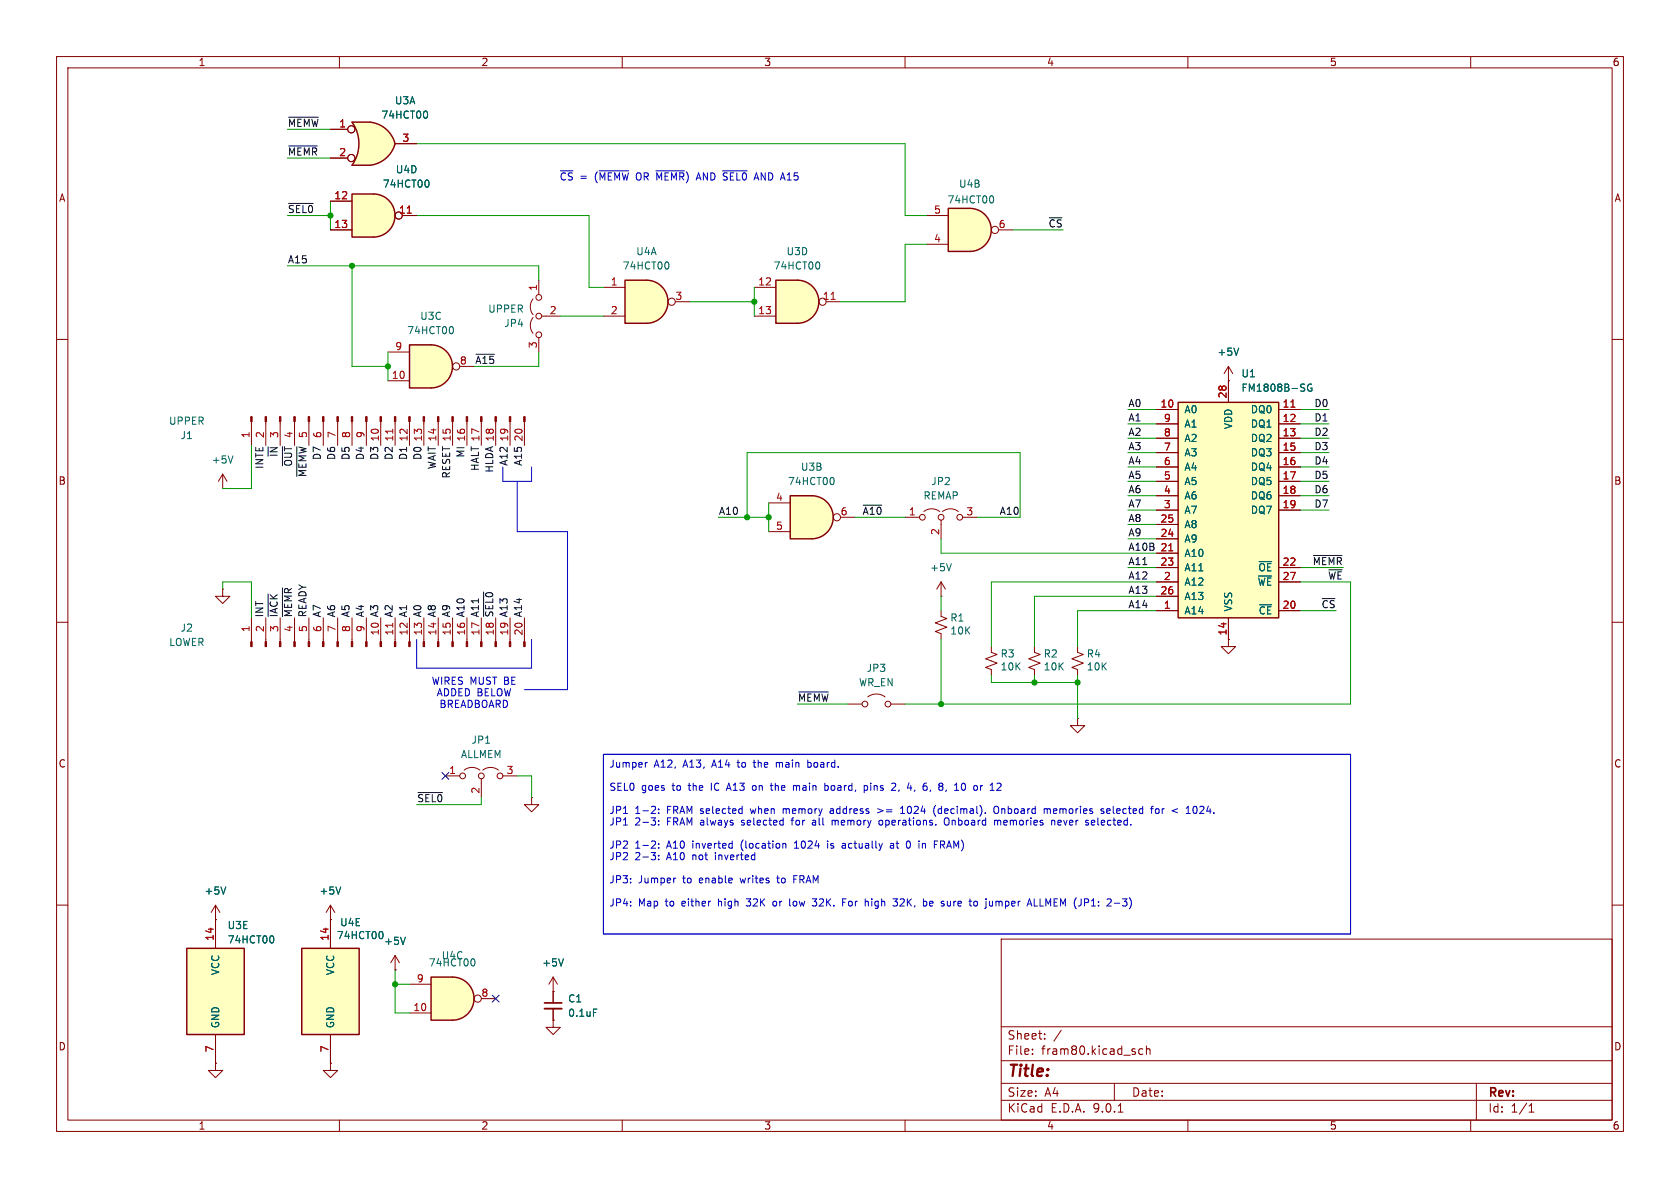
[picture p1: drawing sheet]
<svg xmlns="http://www.w3.org/2000/svg" width="297mm" height="210mm" viewBox="0 0 297 210" stroke-linecap="round" stroke-linejoin="round" font-family="sans-serif">
<g fill="none" stroke="#840000" stroke-width=".18">
<path d="M10 10h277v190h-277zM12 12h273v186h-273zM60 10v2M110 10v2M160 10v2M210 10v2M260 10v2M10 60h2M285 60h2M10 110h2M285 110h2M78.7 137.2h2.6"/>
<path d="M82 136.1a2.26 2.26 0 0 1 2.8 0M85.1 137.7v3.3M85.3 136.1a2.26 2.26 0 0 1 2.8 0M88.9 137.2h2.5M190.5 127v1.3h1.3l-1.3 1.2-1.3-1.2h1.3M190.5 127h.1M10 160h2M97.8 175.3h.1M97.8 172.7l-.8 1.3M97.8 172.7l.8 1.3M97.8 172.7v4.6M97.8 178.3v2"/>
<path d="M177 166h108v32h-108zM285 160h2M60 198v2M110 198v2M160 198v2M177 194.5h108M177 191.5h108M177 187.5h108M177 181.5h108M182.5 186.3v.1M182.5 185.5v.1M184.7 183.6v.1"/>
<path d="M184.7 182.8v.1M187.6 182.1l-1.3 2M197 191.5v3M197.7 196.6h.8M202 185.5l-.4-.1-.3 .3v.4l.2 .2h.5M202.7 185.5l.2-.1 .3 .1 .1 .9M202.7 184.9v1.5M210 198v2M260 198v2M261 191.5v6.5M270.3 196.6h.9M270.3 195.5l.4-.4v1.5"/>
<circle cx="81.8" cy="137.2" r=".51"/>
<circle cx="85.1" cy="137.2" r=".51"/>
<circle cx="88.4" cy="137.2" r=".51"/>
</g>
<path d="M99.6 169.5l-.4 1.3M104.9 178.4h.6" fill="none" stroke="#006464" stroke-width=".18"/>
<path d="M96.3 177.3h3" fill="none" stroke="#840000" stroke-width=".3"/>
<path d="M96.3 178.3h3" fill="none" stroke="#840000" stroke-width=".33"/>
<path d="M208.3 71.1h17.8v38.1h-17.8z" fill="#ffffc2"/>
<path d="M208.3 71.1h17.8v38.1h-17.8z" fill="none" stroke="#840000" stroke-width=".25"/>
<g fill="none" stroke="#840000" stroke-width=".18">
<path d="M204.5 72.4h3.8M204.5 74.9h3.8M204.5 77.5h3.8M217.2 67.3v3.8M226.1 72.4h3.8M226.1 74.9h3.8M226.1 77.5h3.8M204.5 80h3.8M204.5 82.6h3.8M204.5 85.1h3.8M204.5 87.6h3.8M204.5 90.2h3.8"/>
<path d="M204.5 92.7h3.8M204.5 95.3h3.8M204.5 97.8h3.8M226.1 80h3.8M226.1 82.6h3.8M226.1 85.1h3.8M226.1 87.6h3.8M226.1 90.2h3.8M204.5 100.3h3.8M204.5 102.9h3.8M204.5 105.4h3.8M204.5 108h3.8"/>
<path d="M217.2 109.2v3.8M226.1 100.3h3.8M226.1 102.9h3.8M226.1 108h3.8"/>
</g>
<path d="M228.2 72h.7M206.6 97.4h.7" fill="none" stroke="#a90000" stroke-width=".18"/>
<path d="M231.9 68a.59 .59 0 0 0-.8 .5 .59 .59 0 0 0 .8 .6v-.5h-.2" fill="none" stroke="#006464" stroke-width=".18"/>
<path d="M80 172.7a3.8 3.8 0 0 1 3.8 3.8 3.8 3.8 0 0 1-3.8 3.8z" fill="#ffffc2" stroke="#ffffc2" stroke-width=".18"/>
<path d="M76.2 172.7h3.8v7.6h-3.8z" fill="#ffffc2"/>
<path d="M76.2 172.7h3.8a3.8 3.8 0 0 1 3.8 3.8 3.8 3.8 0 0 1-3.8 3.8h-3.8z" fill="none" stroke="#840000" stroke-width=".25"/>
<g fill="none" stroke="#840000" stroke-width=".18">
<path d="M72.4 174h3.8M72.4 179.1h3.8M85.1 176.5h2.5"/>
<circle cx="84.5" cy="176.5" r=".63"/>
</g>
<path d="M83.8 169.6l.2 .4-.2 .7" fill="none" stroke="#006464" stroke-width=".18"/>
<path d="M33 167.6h10.2v15.3h-10.2z" fill="#ffffc2"/>
<path d="M33 167.6h10.2v15.3h-10.2z" fill="none" stroke="#840000" stroke-width=".25"/>
<g fill="none" stroke="#840000" stroke-width=".18">
<path d="M94.2 52.8a2.26 2.26 0 0 0 0 2.8M94.2 56.1a2.26 2.26 0 0 0 0 2.8M95.2 49.5v2.6M95.2 59.7v2.5M95.8 55.9h3.3M38.1 162.6h.1M38.1 160v7.6M38.1 160l-.8 1.3M38.1 160l.8 1.3M38.1 182.9v5.1"/>
<circle cx="95.3" cy="52.6" r=".51"/>
<circle cx="95.3" cy="59.2" r=".51"/>
<circle cx="95.3" cy="55.9" r=".51"/>
</g>
<path d="M39.9 156.8l-.4 1.3M48.2 165.5l.2 .4-.2 .7" fill="none" stroke="#006464" stroke-width=".18"/>
<path d="M76.2 61a3.8 3.8 0 0 1 3.8 3.8 3.8 3.8 0 0 1-3.8 3.8z" fill="#ffffc2" stroke="#ffffc2" stroke-width=".18"/>
<path d="M72.4 61h3.8v7.6h-3.8z" fill="#ffffc2"/>
<path d="M72.4 61h3.8a3.8 3.8 0 0 1 3.8 3.8 3.8 3.8 0 0 1-3.8 3.8h-3.8z" fill="none" stroke="#840000" stroke-width=".25"/>
<g fill="none" stroke="#840000" stroke-width=".18">
<path d="M68.6 62.2h3.8M68.6 67.3h3.8M81.3 64.8h2.5M217.2 113v1.3h1.2l-1.2 1.3-1.3-1.3h1.3M217.2 113h.1M58.4 162.6h.1M58.4 160l-.7 1.3M58.4 160l.8 1.3M58.4 160v2.6M69.8 171.5h.1M69.8 168.9l-.7 1.3M69.8 168.9l.8 1.3"/>
<path d="M69.8 168.9v2.6M38.1 188v1.2h1.3l-1.3 1.3-1.3-1.3h1.3M38.1 188h.1M58.4 188v1.2h1.3l-1.3 1.3-1.3-1.3h1.3M58.4 188h.1"/>
<circle cx="80.6" cy="64.8" r=".63"/>
</g>
<path d="M80 57.8l.2 .4-.2 .7M60.2 156.8l-.4 1.3M71.7 165.7l-.5 1.2" fill="none" stroke="#006464" stroke-width=".18"/>
<path d="M53.3 167.6h10.2v15.3h-10.2z" fill="#ffffc2"/>
<path d="M53.3 167.6h10.2v15.3h-10.2z" fill="none" stroke="#840000" stroke-width=".25"/>
<g fill="none" stroke="#840000" stroke-width=".18">
<path d="M39.4 86.4h.1M39.4 83.8l-.8 1.3M39.4 83.8l.7 1.3M39.4 83.8v2.6M44.4 109.2v4.2M47 109.2v4.2M49.5 109.2v4.2M52.1 109.2v4.2M54.6 109.2v4.2M57.1 109.2v4.2M59.7 109.2v4.2M62.2 109.2v4.2"/>
<path d="M64.8 109.2v4.2M67.3 109.2v4.2M69.8 109.2v4.2M72.4 109.2v4.2M74.9 109.2v4.2M77.5 109.2v4.2M80 109.2v4.2M82.5 109.2v4.2M85.1 109.2v4.2M87.6 109.2v4.2M90.2 109.2v4.2M92.7 109.2v4.2"/>
<path d="M58.4 162.6v5M58.4 182.9v5.1"/>
</g>
<path d="M41.2 80.6l-.4 1.3M67.5 164.7l.2 .7" fill="none" stroke="#006464" stroke-width=".18"/>
<g fill="#840000" stroke="#840000" stroke-width=".18">
<path d="M44.3 113.4h.3v.9h-.3z"/>
<path d="M46.9 113.4h.2v.9h-.2z"/>
<path d="M49.4 113.4h.3v.9h-.3z"/>
<path d="M51.9 113.4h.3v.9h-.3z"/>
<path d="M54.5 113.4h.2v.9h-.2z"/>
<path d="M57 113.4h.3v.9h-.3z"/>
<path d="M59.6 113.4h.2v.9h-.2z"/>
<path d="M62.1 113.4h.3v.9h-.3z"/>
<path d="M64.6 113.4h.3v.9h-.3z"/>
<path d="M67.2 113.4h.2v.9h-.2z"/>
<path d="M69.7 113.4h.3v.9h-.3z"/>
<path d="M72.3 113.4h.2v.9h-.2z"/>
<path d="M74.8 113.4h.3v.9h-.3z"/>
<path d="M77.3 113.4h.3v.9h-.3z"/>
<path d="M79.9 113.4h.2v.9h-.2z"/>
<path d="M82.4 113.4h.3v.9h-.3z"/>
<path d="M85 113.4h.2v.9h-.2z"/>
<path d="M87.5 113.4h.3v.9h-.3z"/>
<path d="M90 113.4h.3v.9h-.3z"/>
<path d="M92.6 113.4h.2v.9h-.2z"/>
</g>
<path d="M69.4 110.2v.7" fill="none" stroke="#a90000" stroke-width=".18"/>
<path d="M66 34.3a3.8 3.8 0 0 1 3.8 3.8 3.8 3.8 0 0 1-3.8 3.8z" fill="#ffffc2" stroke="#ffffc2" stroke-width=".18"/>
<path d="M62.2 34.3h3.8v7.6h-3.8z" fill="#ffffc2"/>
<path d="M62.2 34.3h3.8a3.8 3.8 0 0 1 3.8 3.8 3.8 3.8 0 0 1-3.8 3.8h-3.8z" fill="none" stroke="#840000" stroke-width=".25"/>
<g fill="none" stroke="#840000" stroke-width=".18">
<path d="M58.4 35.6h3.8M71.1 38.1h2.6M58.4 40.6h3.8M175.3 114.3v1l1 .4-2.1 .8 2.1 .7-2.1 .8 1.1 .4v1"/>
<circle cx="70.5" cy="38.1" r=".63"/>
</g>
<path d="M72 37.7h.7" fill="none" stroke="#a90000" stroke-width=".18"/>
<path d="M75.7 31.9l.1 .4-.1 .7" fill="none" stroke="#006464" stroke-width=".18"/>
<path d="M171.4 36.8a3.8 3.8 0 0 1 3.8 3.8 3.8 3.8 0 0 1-3.8 3.9z" fill="#ffffc2" stroke="#ffffc2" stroke-width=".18"/>
<path d="M167.6 36.8h3.8v7.7h-3.8z" fill="#ffffc2"/>
<path d="M167.6 36.8h3.8a3.8 3.8 0 0 1 3.8 3.8 3.8 3.8 0 0 1-3.8 3.9h-3.8z" fill="none" stroke="#840000" stroke-width=".25"/>
<g fill="none" stroke="#840000" stroke-width=".18">
<path d="M163.8 38.1h3.8M163.8 43.2h3.8M176.5 40.6h2.6M166.4 108v1l1 .3-2 .8 2 .8-2 .7 1 .4v1"/>
<circle cx="175.9" cy="40.6" r=".63"/>
</g>
<path d="M175.5 34.7l.2 .4-.2 .7" fill="none" stroke="#006464" stroke-width=".18"/>
<path d="M62.2 21.6h3.2M62.2 29.2h3.2" fill="none" stroke="#ffffc2" stroke-width=".18"/>
<g fill="#ffffc2" stroke="#ffffc2" stroke-width=".18">
<path d="M64.8 24.1l5 1.3a5.2 5.2 0 0 1-4.4 3.8z"/>
<path d="M65.4 21.6a5.1 5.1 0 0 1 4.4 3.8l-4.9 1.3z"/>
</g>
<path d="M62.2 21.6h3.2v7.6h-3.2a6.7 6.7 0 0 0 0-7.6z" fill="#ffffc2"/>
<path d="M62.2 21.6h3.2a5.1 5.1 0 0 1 4.4 3.8 5.2 5.2 0 0 1-4.4 3.8h-3.2a6.6 6.6 0 0 0 0-7.6z" fill="none" stroke="#840000" stroke-width=".25"/>
<g fill="none" stroke="#840000" stroke-width=".18">
<path d="M58.4 22.9h3.1M58.4 27.9h3.1M69.8 25.4h3.9"/>
<circle cx="62.1" cy="27.9" r=".63"/>
<circle cx="62.1" cy="22.9" r=".63"/>
</g>
<path d="M75.4 19.7l.2 .4-.2 .7" fill="none" stroke="#006464" stroke-width=".18"/>
<path d="M114.3 49.5a3.8 3.8 0 0 1 3.8 3.8 3.8 3.8 0 0 1-3.8 3.9z" fill="#ffffc2" stroke="#ffffc2" stroke-width=".18"/>
<path d="M110.5 49.5h3.8v7.7h-3.8z" fill="#ffffc2"/>
<path d="M110.5 49.5h3.8a3.8 3.8 0 0 1 3.8 3.8 3.8 3.8 0 0 1-3.8 3.9h-3.8z" fill="none" stroke="#840000" stroke-width=".25"/>
<g fill="none" stroke="#840000" stroke-width=".18">
<path d="M106.7 50.8h3.8M106.7 55.9h3.8M119.4 53.3h2.5"/>
<circle cx="118.7" cy="53.3" r=".63"/>
</g>
<path d="M118.1 46.4l.2 .4-.2 .7" fill="none" stroke="#006464" stroke-width=".18"/>
<path d="M143.5 87.6a3.8 3.8 0 0 1 3.8 3.8 3.8 3.8 0 0 1-3.8 3.9z" fill="#ffffc2" stroke="#ffffc2" stroke-width=".18"/>
<path d="M139.7 87.6h3.8v7.7h-3.8z" fill="#ffffc2"/>
<path d="M139.7 87.6h3.8a3.8 3.8 0 0 1 3.8 3.8 3.8 3.8 0 0 1-3.8 3.9h-3.8z" fill="none" stroke="#840000" stroke-width=".25"/>
<g fill="none" stroke="#840000" stroke-width=".18">
<path d="M44.4 74.5v4.2M47 74.5v4.2M49.5 74.5v4.2M52.1 74.5v4.2M54.6 74.5v4.2M57.1 74.5v4.2M59.7 74.5v4.2M62.2 74.5v4.2M64.8 74.5v4.2M67.3 74.5v4.2M69.8 74.5v4.2M72.4 74.5v4.2"/>
<path d="M74.9 74.5v4.2M77.5 74.5v4.2M80 74.5v4.2M82.5 74.5v4.2M85.1 74.5v4.2M87.6 74.5v4.2M90.2 74.5v4.2M92.7 74.5v4.2M135.9 88.9h3.8M135.9 94h3.8M148.6 91.4h2.5M160 91.4h2.6"/>
<path d="M163.3 90.4a2.26 2.26 0 0 1 2.8 0M166.4 91.9v3.4M166.6 90.4a2.26 2.26 0 0 1 2.8 0M170.2 91.4h2.5M39.4 104.1v1.3h1.2l-1.2 1.3-1.3-1.3h1.3M39.4 104.1h.1M166.4 105.4h.1M166.4 102.9v2.5M166.4 102.9l-.8 1.2M166.4 102.9l.7 1.2M182.9 114.3v1l1 .4-2 .8 2 .7-2 .8 1 .4v1M190.5 114.3v1l1 .4-2 .8 2 .7-2 .8 1 .4v1"/>
<path d="M149.9 124.5h2.5M153.4 123.2a2.54 2.54 0 0 1 3.1 0M157.5 124.5h2.5"/>
<circle cx="148" cy="91.4" r=".63"/>
<circle cx="163.1" cy="91.4" r=".51"/>
<circle cx="166.4" cy="91.4" r=".51"/>
<circle cx="169.7" cy="91.4" r=".51"/>
<circle cx="152.9" cy="124.5" r=".51"/>
<circle cx="157" cy="124.5" r=".51"/>
</g>
<path d="M147.3 84.5l.2 .4-.2 .7M168.2 99.6l-.4 1.3" fill="none" stroke="#006464" stroke-width=".18"/>
<g fill="#840000" stroke="#840000" stroke-width=".18">
<path d="M44.3 73.7h.3v.8h-.3z"/>
<path d="M46.9 73.7h.2v.8h-.2z"/>
<path d="M49.4 73.7h.3v.8h-.3z"/>
<path d="M51.9 73.7h.3v.8h-.3z"/>
<path d="M54.5 73.7h.2v.8h-.2z"/>
<path d="M57 73.7h.3v.8h-.3z"/>
<path d="M59.6 73.7h.2v.8h-.2z"/>
<path d="M62.1 73.7h.3v.8h-.3z"/>
<path d="M64.6 73.7h.3v.8h-.3z"/>
<path d="M67.2 73.7h.2v.8h-.2z"/>
<path d="M69.7 73.7h.3v.8h-.3z"/>
<path d="M72.3 73.7h.2v.8h-.2z"/>
<path d="M74.8 73.7h.3v.8h-.3z"/>
<path d="M77.3 73.7h.3v.8h-.3z"/>
<path d="M79.9 73.7h.2v.8h-.2z"/>
<path d="M82.4 73.7h.3v.8h-.3z"/>
<path d="M85 73.7h.2v.8h-.2z"/>
<path d="M87.5 73.7h.3v.8h-.3z"/>
<path d="M90 73.7h.3v.8h-.3z"/>
<path d="M92.6 73.7h.2v.8h-.2z"/>
</g>
<path d="M69.4 75.9v.7" fill="none" stroke="#a90000" stroke-width=".18"/>
<path d="M141 49.5a3.8 3.8 0 0 1 3.8 3.8 3.8 3.8 0 0 1-3.8 3.9z" fill="#ffffc2" stroke="#ffffc2" stroke-width=".18"/>
<path d="M137.2 49.5h3.8v7.7h-3.8z" fill="#ffffc2"/>
<path d="M137.2 49.5h3.8a3.8 3.8 0 0 1 3.8 3.8 3.8 3.8 0 0 1-3.8 3.9h-3.8z" fill="none" stroke="#840000" stroke-width=".25"/>
<g fill="none" stroke="#840000" stroke-width=".18">
<path d="M58.4 22.9h3.1M58.4 27.9h3.1M58.4 35.6h3.8M69.8 25.4h3.9M71.1 38.1h2.6M58.4 40.6h3.8M133.3 50.8h3.9M133.3 55.9h3.9M146 53.3h2.6M204.5 72.4h3.8M204.5 74.9h3.8M204.5 77.5h3.8"/>
<path d="M217.2 67.3h.1M217.2 64.8l-.8 1.2M217.2 64.8l.7 1.2M217.2 64.8v6.3M226.1 72.4h3.8M226.1 74.9h3.8M226.1 77.5h3.8M204.5 80h3.8M204.5 82.6h3.8M204.5 85.1h3.8M204.5 87.6h3.8M204.5 90.2h3.8"/>
<path d="M204.5 92.7h3.8M204.5 95.3h3.8M204.5 97.8h3.8M226.1 80h3.8M226.1 82.6h3.8M226.1 85.1h3.8M226.1 87.6h3.8M226.1 90.2h3.8M204.5 100.3h3.8M204.5 102.9h3.8M204.5 105.4h3.8M204.5 108h3.8"/>
<path d="M217.2 113h.1M217.2 109.2v3.8M226.1 100.3h3.8M226.1 102.9h3.8M226.1 108h3.8M94 141v1.2h1.2l-1.2 1.3-1.3-1.3h1.3M94 141h.1M38.1 162.6h.1M38.1 162.6v5M58.4 162.6h.1M58.4 162.6v5M69.8 171.5h.1"/>
<path d="M97.8 175.3h.1M97.8 175.3v2M97.8 178.3v2M38.1 188h.1M38.1 182.9v5.1M58.4 188h.1M58.4 182.9v5.1M97.8 180.3v1.3h1.3l-1.3 1.3-1.3-1.3h1.3M97.8 180.3h.1"/>
<circle cx="62.1" cy="27.9" r=".63"/>
<circle cx="62.1" cy="22.9" r=".63"/>
<circle cx="70.5" cy="38.1" r=".63"/>
<circle cx="145.4" cy="53.3" r=".63"/>
</g>
<path d="M72 37.7h.7M146.9 52.9h.8M228.2 72h.7M206.6 97.4h.7" fill="none" stroke="#a90000" stroke-width=".18"/>
<path d="M75.4 19.7l.2 .4-.2 .7M75.7 31.9l.1 .4-.1 .7M144.7 46.4l.2 .4-.2 .7M219 61.5l-.4 1.3M231.9 68a.59 .59 0 0 0-.8 .5 .59 .59 0 0 0 .8 .6v-.5h-.2M39.9 156.8l-.4 1.3M60.2 156.8l-.4 1.3M48.2 165.5l.2 .4-.2 .7M67.5 164.7l.2 .7M71.7 165.7l-.5 1.2M99.6 169.5l-.4 1.3M104.9 178.4h.6" fill="none" stroke="#006464" stroke-width=".18"/>
<g fill="none" stroke="#0f0f0f" stroke-width=".18">
<path d="M51 36h4.4M51 25.8h5.1M51 20.7h5.3M49.9 79v3.3M52.5 79v5.2M84.1 62.6h3.3M152.6 89.3h3.3M232.2 98.2h5.1M47.4 105v4M49.9 103.9v5.1M85.5 104.7v4.3M141.2 122.3h5.2"/>
<path d="M73.9 140.1h4.3"/>
</g>
<g fill="none" stroke="#0000c2" stroke-width=".18">
<path d="M105.9 30.2h5.3M115.9 30.2h5.1M127.7 30.2h4.4M88.9 82.6v2.5h5.1v-2.5M91.4 85.1v8.9h8.9v27.9h-7.6M73.7 113v5.1h20.3v-5.1M106.7 133.4h132.1v31.7h-132.1zM114.4 134.8l-.3 .1M128.5 139.4h.6M128.8 138.4l-.4 1.3M133.1 134.8h.5M133.3 134.4l.1 1.2"/>
<path d="M133.4 138.9h-.3l-.1 .2 .1 .5 .3 .1M136.2 138.9h.4M136.3 138.4v1.1l.3 .2M137.2 134.8v.8M137.6 134.8l-.4 .1M140.3 138.9h.3l.2 .1M140.8 139v.7M141 138.9l-.2 .1M142.8 134.8h.4l.2 .1M142.8 134.4v1.2M143.4 135.5l-.2 .1h-.4M145.8 138.9h.4l.2 .2-.1 .6h-.5"/>
<path d="M145.8 138.4v1.3M152.8 138.9h.3l.3 .2-.1 .6h-.5M152.8 138.9v1.2M153.9 138.4v.2M158.1 138.4l.3 .3-.1 .3-.7 .7h.8M159 139.7l-.2 .2M161.7 139.7l-.1 .2M164.5 139.7l-.1 .2M170.4 138.4a.79 .79 0 0 1 0 1.3M175.3 138.6l.1-.2v1.3M176.3 138.6l.1-.2 .5 .2M115.1 144.6h.8l-.4 .5"/>
<path d="M115.1 150.7h.8l-.4 .5M115.7 142.5l.2 .3-.1 .3-.7 .7h.8M115.7 145.1l.2 .2v.3l-.2 .2M115.7 148.7l.2 .2-.1 .3-.7 .7h.8M115.7 151.2l.2 .2v.3l-.2 .3M116.4 143.7v.1M116.4 143v.1M116.4 145.1v.1M116.4 145.7v.1M116.4 149.2v.1M116.4 149.8v.1M116.4 151.2v.1"/>
<path d="M116.4 151.9v.1M119.3 155.2h.2M131.1 143h.1M131.2 143.7l-.1 .1M131.2 142.5v1.3M131.9 158.9h.8M137.1 159.3l-.3 .1-.2 .2 .1 .4 .4 .2M137.3 155.2h.5M137.5 154.8v1.2M138.5 143v.8M138.6 149.1l.3 .2v.6M138.6 143l-.1 .1"/>
<path d="M139.6 158.9v1.1M140 144.8v1M140.3 155.4h.5M140.5 149.9h.7M140.7 148.8l-.2 .2M140.9 154.8h-.6v1.3M143.6 158.9h.8l-.4 .5h.3l.1 .2M144.1 145.4h-.3l-.2 .1 .1 .3h.4M144.4 159.9l-.3 .3h-.3M146.3 148.7v.1M146.3 149.1v.8M147.1 145v.8"/>
<path d="M147.1 145.1l.4-.1 .1 .2M147.2 143h-.4M147.2 143.3h-.3l-.2 .2 .1 .2 .4 .1M148.9 149.9h.6M148.9 149.2h.5M149 158.9h.6M149 159.5h.4M149.5 149.4l-.6 .1M154.1 158.9v.1M155.1 143l1 .3-1 .4M155.5 145.1l.3-.1 .3 .2v.4l-.3 .2h-.3l-.1-.2zM157.4 149.2h.5l.1 .7"/>
<path d="M157.9 158.9h.8l-.5 .5M158 149.4l-.4 .1-.2 .1 .2 .3h.4M158.4 159.4l.3 .2v.3l-.3 .3M159.2 143.8h.7M159.2 142.9l.4-.4v1.3M159.3 158.9l-.2 .1M159.8 159.4l-.7 .8h.8M160.6 148.7a.79 .79 0 0 1 0 1.2M163.1 149.2l.3-.1 .2 .2M164.9 159.4l-.4-.1-.2 .2 .1 .6h.5M164.9 159.6l-.6 .1M165.4 142.4a1.46 1.46 0 0 0 0 1.9"/>
<path d="M166.1 143l-.3 .2v.4l.3 .2M166.3 149.3h.5M166.8 148.7h-.5v1.2M166.9 145v.4a.42 .42 0 0 0 .5 .5 .42 .42 0 0 0 .4-.5v-.4M168 159.3v.9M171.5 158.9v1.1M172.6 159.3l.2 .3v.3l-.2 .3M175.8 142.7l.2-.2a.43 .43 0 0 1 .6 .5v.4a.42 .42 0 0 1-.5 .4 .42 .42 0 0 1-.4-.4zM175.8 145.1l.4-.1 .2 .2M175.8 145v.8M176.1 159.3v.9M176.4 145.2l.2-.2 .3 .1v.7"/>
<path d="M176.4 145.2v.6M176.4 159.3l-.3 .1M183.9 158.9v1.3h.6M184.8 143l.3 .1M185.1 143.1l.2-.1h.3l.1 .8M185.1 143.1v.7M185.9 145.1l.2-.1 .3 .1 .1 .7M185.9 145v.8M187.4 145h-.2l-.2 .2 .1 .6h.3M187.6 145.3l-.6 .1M193.5 145.1l-.4-.1-.2 .2 .1 .6h.5M193.5 145.3l-.6 .1"/>
<path d="M194.7 143.3l.4 .1 .1 .2-.2 .2-.4-.1M194.7 143h.4M196.2 143h-.4l-.1 .1v.6h.5M196.3 143.3l-.6 .1M197 159.7h1M198.4 158.9h.8M203.4 143h.5M203.8 142.5h.1M204.3 143.1l.2-.1 .4 .1v.5l-.1 .1-.3 .1-.2-.1zM209.9 142.7l.2-.2v1.3M211 142.8l.2-.3a.68 .68 0 0 1 .4 .7 .68 .68 0 0 1-.4 .6M131.9 160l.2 .2"/>
<path d="M139.7 160.1l.1 .1M168 160l-.3 .2M182.8 160.2h.6M198.4 160l.1 .1"/>
</g>
<g fill="none" stroke="#009600" stroke-width=".18">
<path d="M50.8 38.1h7.6M50.8 27.9h7.6M50.8 22.9h7.6M58.4 35.6v5M73.7 38.1h30.4v12.7h2.6M73.7 25.4h86.3v12.7h3.8M50.8 47h44.4v2.5M62.2 47v17.8h6.4M99.1 55.9h7.6M121.9 53.3h11.4M133.3 50.8v5.1M163.8 43.2h-3.8v10.1h-11.4"/>
<path d="M179.1 40.6h8.9M44.4 78.7v7.7h-5M68.6 62.2v5.1M95.2 62.2v2.6h-11.4M199.4 77.5h5.1M199.4 74.9h5.1M199.4 72.4h5.1M229.9 77.5h5M229.9 74.9h5M229.9 72.4h5M127 91.4h8.9M132.1 91.4v-11.4h48.2v11.4h-7.6"/>
<path d="M135.9 88.9v5.1M151.1 91.4h8.9M166.4 95.3v2.5h38.1M199.4 80h5.1M199.4 82.6h5.1M199.4 85.1h5.1M199.4 87.6h5.1M199.4 95.3h5.1M199.4 90.2h5.1M199.4 92.7h5.1M229.9 80h5M229.9 82.6h5"/>
<path d="M229.9 85.1h5M229.9 87.6h5M229.9 90.2h5M39.4 104.1v-1.2h5v6.3M166.4 105.4v2.6M166.4 113v11.5M175.3 119.4v1.3h15.2M182.9 119.4v1.3M190.5 119.4v7.6M199.4 100.3h5.1M204.5 102.9h-29.2v11.4M204.5 105.4h-21.6v8.9"/>
<path d="M204.5 108h-14v6.3M229.9 100.3h7.6M229.9 102.9h8.9v21.6h-78.8M229.9 108h6.3M91.4 137.2h2.6v3.8M141 124.5h8.9M85.1 141v1.2h-11.4M69.8 171.5v7.6h2.6M69.8 174h2.6"/>
</g>
<path d="M78.1 136.6l1.2 1.2M79.3 136.6l-1.2 1.2M87 175.9l1.2 1.2M88.2 175.9l-1.2 1.2" fill="none" stroke="#000084" stroke-width=".18"/>
<g fill="#009600" stroke="#009600" stroke-width=".18">
<circle cx="182.9" cy="120.7" r=".46"/>
<circle cx="190.5" cy="120.7" r=".46"/>
<circle cx="166.4" cy="124.5" r=".46"/>
<circle cx="132.1" cy="91.4" r=".46"/>
<circle cx="135.9" cy="91.4" r=".46"/>
<circle cx="58.4" cy="38.1" r=".46"/>
<circle cx="62.2" cy="47" r=".46"/>
<circle cx="68.6" cy="64.8" r=".46"/>
<circle cx="133.3" cy="53.3" r=".46"/>
<circle cx="69.8" cy="174" r=".46"/>
</g>
<text font-size="2.8" fill="#840000" x="178" y="190.9">Title:</text>
<g font-size="2.1" fill="#840000">
<text x="178" y="184">Sheet:</text>
<text x="178" y="186.7">File:</text>
<text x="184.1" y="186.7">fram80.kicad_sch</text>
<text x="178" y="196.9">KiCad</text>
<text x="178" y="194.1">Size:</text>
<text x="184.7" y="194.1">A4</text>
<text x="185.7" y="196.9">E.D.A.</text>
<text x="193.3" y="196.9">9.0.1</text>
<text x="200" y="194.1">Date:</text>
<text x="263" y="194.3">Rev:</text>
<text x="263" y="196.9">Id:</text>
<text x="267.1" y="196.9">1/1</text>
</g>
<g font-size="1.8" fill="#840000">
<text x="35" y="11.9">1</text>
<text x="85" y="11.9">2</text>
<text x="135" y="11.9">3</text>
<text x="185" y="11.9">4</text>
<text x="235" y="11.9">5</text>
<text x="285" y="11.9">6</text>
<text x="10.3" y="35.9">A</text>
<text x="285.3" y="35.9">A</text>
<text x="10.3" y="85.9">B</text>
<text x="285.3" y="85.9">B</text>
<text x="10.3" y="135.9">C</text>
<text x="285.3" y="135.9">C</text>
<text x="10.3" y="185.9">D</text>
<text x="285.3" y="185.9">D</text>
<text x="35" y="199.9">1</text>
<text x="85" y="199.9">2</text>
<text x="135" y="199.9">3</text>
<text x="185" y="199.9">4</text>
<text x="235" y="199.9">5</text>
<text x="285" y="199.9">6</text>
</g>
<g font-size="1.8" fill="#0f0f0f">
<text x="50.8" y="22.5">~{MEMW} 1</text>
<text x="50.8" y="27.6">~{MEMR}</text>
<text x="50.8" y="37.8">~{SEL0}</text>
<text x="185.3" y="40.3">~{CS}</text>
<text x="50.8" y="46.6">A15</text>
<text x="83.9" y="64.4">~{A15}</text>
<text x="199.4" y="77.1">A2</text>
<text x="199.4" y="74.6">A1</text>
<text x="199.4" y="72">A0</text>
<text x="232.3" y="74.6">D1</text>
<text x="232.3" y="77.1">D2</text>
<text x="232.3" y="72">D0</text>
<text x="46.6" y="83" transform="rotate(-90 46.6 83)">INTE</text>
<text x="49.2" y="80.9" transform="rotate(-90 49.2 80.9)">~{IN}3</text>
<text x="51.7" y="82.6" transform="rotate(-90 51.7 82.6)">~{OUT}</text>
<text x="56.8" y="81.4" transform="rotate(-90 56.8 81.4)">D7</text>
<text x="59.3" y="81.4" transform="rotate(-90 59.3 81.4)">D6</text>
<text x="61.9" y="81.4" transform="rotate(-90 61.9 81.4)">D5</text>
<text x="64.4" y="81.4" transform="rotate(-90 64.4 81.4)">D4</text>
<text x="67" y="81.4" transform="rotate(-90 67 81.4)">D3</text>
<text x="69.5" y="81.4" transform="rotate(-90 69.5 81.4)">D2</text>
<text x="72" y="81.4" transform="rotate(-90 72 81.4)">D1</text>
<text x="74.6" y="81.4" transform="rotate(-90 74.6 81.4)">D0</text>
<text x="77.1" y="83.1" transform="rotate(-90 77.1 83.1)">WAIT 14</text>
<text x="82.2" y="81" transform="rotate(-90 82.2 81)">MI 16</text>
<text x="84.7" y="83.4" transform="rotate(-90 84.7 83.4)">HALT 17</text>
<text x="87.3" y="83.7" transform="rotate(-90 87.3 83.7)">HLDA 18</text>
<text x="89.8" y="82.5" transform="rotate(-90 89.8 82.5)">A12</text>
<text x="92.4" y="82.5" transform="rotate(-90 92.4 82.5)">A15</text>
<text x="199.4" y="79.7">A3</text>
<text x="199.4" y="82.2">A4</text>
<text x="232.3" y="79.7">D3</text>
<text x="232.3" y="82.2">D4</text>
<text x="54.3" y="84.4" transform="rotate(-90 54.3 84.4)">~{MEMW}</text>
<text x="79.7" y="84.7" transform="rotate(-90 79.7 84.7)">RESET 15</text>
<text x="199.4" y="84.7">A5</text>
<text x="199.4" y="87.3">A6</text>
<text x="199.4" y="89.8">A7</text>
<text x="232.3" y="84.7">D5</text>
<text x="232.3" y="87.3">D6</text>
<text x="232.3" y="89.8">D7</text>
<text x="127" y="91.1">A10</text>
<text x="152.4" y="91.1">~{A10}</text>
<text x="176.6" y="91.1">A10</text>
<text x="199.4" y="94.9">A9</text>
<text x="199.4" y="92.4">A8</text>
<text x="199.4" y="97.4">A10B</text>
<text x="199.4" y="100">A11</text>
<text x="232" y="100">~{MEMR}</text>
<text x="199.4" y="105.1">A13</text>
<text x="199.4" y="107.6">A14</text>
<text x="199.4" y="102.5">A12</text>
<text x="233.5" y="107.6">~{CS}</text>
<text x="234.7" y="102.5">~{WE}</text>
<text x="46.6" y="109.2" transform="rotate(-90 46.6 109.2)">INT</text>
<text x="49.2" y="109.2" transform="rotate(-90 49.2 109.2)">~{IACK}</text>
<text x="51.7" y="109.2" transform="rotate(-90 51.7 109.2)">~{MEMR}</text>
<text x="54.3" y="109.2" transform="rotate(-90 54.3 109.2)">READY</text>
<text x="56.8" y="109.2" transform="rotate(-90 56.8 109.2)">A7</text>
<text x="59.3" y="109.2" transform="rotate(-90 59.3 109.2)">A6</text>
<text x="61.9" y="109.2" transform="rotate(-90 61.9 109.2)">A5</text>
<text x="64.4" y="109.2" transform="rotate(-90 64.4 109.2)">A4</text>
<text x="67" y="109.2" transform="rotate(-90 67 109.2)">A3</text>
<text x="69.5" y="109.2" transform="rotate(-90 69.5 109.2)">A2</text>
<text x="72" y="109.2" transform="rotate(-90 72 109.2)">A1</text>
<text x="74.6" y="109.2" transform="rotate(-90 74.6 109.2)">A0</text>
<text x="77.1" y="109.2" transform="rotate(-90 77.1 109.2)">A8</text>
<text x="79.7" y="109.2" transform="rotate(-90 79.7 109.2)">A9</text>
<text x="82.2" y="109.2" transform="rotate(-90 82.2 109.2)">A10</text>
<text x="84.7" y="109.2" transform="rotate(-90 84.7 109.2)">A11</text>
<text x="87.3" y="109.2" transform="rotate(-90 87.3 109.2)">~{SEL0}</text>
<text x="89.8" y="109.2" transform="rotate(-90 89.8 109.2)">A13</text>
<text x="92.4" y="109.2" transform="rotate(-90 92.4 109.2)">A14</text>
<text x="141" y="124.1">~{MEMW}</text>
<text x="73.7" y="141.9">~{SEL0}</text>
</g>
<g font-size="1.8" fill="#a90000">
<text x="59.9" y="22.6">1</text>
<text x="59.9" y="27.7">2</text>
<text x="71" y="25.1">3</text>
<text x="59" y="35.3">12</text>
<text x="59" y="40.4">13</text>
<text x="70.4" y="37.8">11</text>
<text x="165" y="37.8">5</text>
<text x="176.5" y="40.4">6</text>
<text x="165" y="42.9">4</text>
<text x="95" y="51.5" transform="rotate(-90 95 51.5)">1</text>
<text x="107.9" y="50.5">1</text>
<text x="119.3" y="53.1">3</text>
<text x="133.9" y="50.5">12</text>
<text x="145.4" y="53.1">11</text>
<text x="97.1" y="55.6">2</text>
<text x="107.9" y="55.6">2</text>
<text x="133.9" y="55.6">13</text>
<text x="69.8" y="62">9</text>
<text x="81.2" y="64.5">8</text>
<text x="95" y="61.7" transform="rotate(-90 95 61.7)">3</text>
<text x="69.2" y="67.1">10</text>
<text x="216.9" y="70.5" transform="rotate(-90 216.9 70.5)">28</text>
<text x="44.2" y="77.5" transform="rotate(-90 44.2 77.5)">1</text>
<text x="46.7" y="77.5" transform="rotate(-90 46.7 77.5)">2</text>
<text x="51.8" y="77.5" transform="rotate(-90 51.8 77.5)">4</text>
<text x="54.4" y="77.5" transform="rotate(-90 54.4 77.5)">5</text>
<text x="56.9" y="77.5" transform="rotate(-90 56.9 77.5)">6</text>
<text x="59.4" y="77.5" transform="rotate(-90 59.4 77.5)">7</text>
<text x="62" y="77.5" transform="rotate(-90 62 77.5)">8</text>
<text x="64.5" y="77.5" transform="rotate(-90 64.5 77.5)">9</text>
<text x="205.1" y="72.1">10</text>
<text x="205.7" y="74.7">9</text>
<text x="205.7" y="77.2">8</text>
<text x="226.7" y="72.1">11</text>
<text x="226.7" y="74.7">12</text>
<text x="226.7" y="77.2">13</text>
<text x="67.1" y="78.1" transform="rotate(-90 67.1 78.1)">10</text>
<text x="69.6" y="78.1" transform="rotate(-90 69.6 78.1)">11</text>
<text x="72.1" y="78.1" transform="rotate(-90 72.1 78.1)">12</text>
<text x="74.7" y="78.1" transform="rotate(-90 74.7 78.1)">13</text>
<text x="89.9" y="78.1" transform="rotate(-90 89.9 78.1)">19</text>
<text x="92.5" y="78.1" transform="rotate(-90 92.5 78.1)">20</text>
<text x="205.7" y="79.8">7</text>
<text x="205.7" y="82.3">6</text>
<text x="226.7" y="79.8">15</text>
<text x="226.7" y="82.3">16</text>
<text x="137.1" y="88.6">4</text>
<text x="205.7" y="84.8">5</text>
<text x="205.7" y="87.4">4</text>
<text x="205.7" y="89.9">3</text>
<text x="226.7" y="84.8">17</text>
<text x="226.7" y="87.4">18</text>
<text x="226.7" y="89.9">19</text>
<text x="137.1" y="93.7">5</text>
<text x="148.5" y="91.2">6</text>
<text x="160.6" y="91.2">1</text>
<text x="166.1" y="94.7" transform="rotate(-90 166.1 94.7)">2</text>
<text x="170.7" y="91.2">3</text>
<text x="205.1" y="92.5">25</text>
<text x="205.1" y="95">24</text>
<text x="205.1" y="97.5">21</text>
<text x="205.1" y="100.1">23</text>
<text x="226.7" y="100.1">22</text>
<text x="205.1" y="105.2">26</text>
<text x="205.7" y="102.6">2</text>
<text x="205.7" y="107.7">1</text>
<text x="226.7" y="102.6">27</text>
<text x="226.7" y="107.7">20</text>
<text x="44.2" y="111.8" transform="rotate(-90 44.2 111.8)">1</text>
<text x="46.7" y="111.8" transform="rotate(-90 46.7 111.8)">2</text>
<text x="49.3" y="111.8" transform="rotate(-90 49.3 111.8)">3</text>
<text x="51.8" y="111.8" transform="rotate(-90 51.8 111.8)">4</text>
<text x="54.4" y="111.8" transform="rotate(-90 54.4 111.8)">5</text>
<text x="56.9" y="111.8" transform="rotate(-90 56.9 111.8)">6</text>
<text x="59.4" y="111.8" transform="rotate(-90 59.4 111.8)">7</text>
<text x="62" y="111.8" transform="rotate(-90 62 111.8)">8</text>
<text x="64.5" y="111.8" transform="rotate(-90 64.5 111.8)">9</text>
<text x="67.1" y="112.4" transform="rotate(-90 67.1 112.4)">10</text>
<text x="69.6" y="112.4" transform="rotate(-90 69.6 112.4)">11</text>
<text x="72.1" y="112.4" transform="rotate(-90 72.1 112.4)">12</text>
<text x="74.7" y="112.4" transform="rotate(-90 74.7 112.4)">13</text>
<text x="77.2" y="112.4" transform="rotate(-90 77.2 112.4)">14</text>
<text x="79.8" y="112.4" transform="rotate(-90 79.8 112.4)">15</text>
<text x="82.3" y="112.4" transform="rotate(-90 82.3 112.4)">16</text>
<text x="84.8" y="112.4" transform="rotate(-90 84.8 112.4)">17</text>
<text x="87.4" y="112.4" transform="rotate(-90 87.4 112.4)">18</text>
<text x="89.9" y="112.4" transform="rotate(-90 89.9 112.4)">19</text>
<text x="92.5" y="112.4" transform="rotate(-90 92.5 112.4)">20</text>
<text x="216.9" y="112.4" transform="rotate(-90 216.9 112.4)">14</text>
<text x="79.3" y="136.9">1</text>
<text x="89.5" y="136.9">3</text>
<text x="84.8" y="140.4" transform="rotate(-90 84.8 140.4)">2</text>
<text x="37.8" y="166.4" transform="rotate(-90 37.8 166.4)">14</text>
<text x="58.2" y="166.4" transform="rotate(-90 58.2 166.4)">14</text>
<text x="73.6" y="173.7">9</text>
<text x="73" y="178.8">10</text>
<text x="85" y="176.3">8</text>
<text x="37.8" y="186.1" transform="rotate(-90 37.8 186.1)">7</text>
<text x="58.2" y="186.1" transform="rotate(-90 58.2 186.1)">7</text>
</g>
<g font-size="1.8" fill="#006464">
<text x="67.3" y="21.2">74HCT00</text>
<text x="69.7" y="18.6">U3A</text>
<text x="67.6" y="33.4">74HCT00</text>
<text x="69.9" y="30.8">U4D</text>
<text x="169.4" y="33.4">U4B</text>
<text x="167.4" y="36.2">74HCT00</text>
<text x="110" y="47.9">74HCT00</text>
<text x="112.4" y="45.3">U4A</text>
<text x="136.7" y="47.9">74HCT00</text>
<text x="139" y="45.3">U3D</text>
<text x="71.9" y="59.3">74HCT00</text>
<text x="74.2" y="56.7">U3C</text>
<text x="86.2" y="55.5">UPPER</text>
<text x="89" y="58">JP4</text>
<text x="215.1" y="63.1">+5V</text>
<text x="219.4" y="69.4">FM1808B-SG</text>
<text x="219.4" y="66.9">U1</text>
<text x="29.8" y="75.3">UPPER</text>
<text x="31.8" y="77.8">J1</text>
<text x="209.3" y="73.3">A0</text>
<text x="209.3" y="75.8">A1</text>
<text x="218" y="76" transform="rotate(-90 218 76)">VDD</text>
<text x="221" y="73.3">DQ0</text>
<text x="221" y="75.8">DQ1</text>
<text x="37.3" y="82.1">+5V</text>
<text x="141.5" y="83.4">U3B</text>
<text x="209.3" y="78.3">A2</text>
<text x="209.3" y="80.9">A3</text>
<text x="209.3" y="83.4">A4</text>
<text x="221" y="78.3">DQ2</text>
<text x="221" y="80.9">DQ3</text>
<text x="221" y="83.4">DQ4</text>
<text x="139.2" y="86">74HCT00</text>
<text x="163.2" y="88.5">REMAP</text>
<text x="164.5" y="86">JP2</text>
<text x="209.3" y="86">A5</text>
<text x="209.3" y="88.5">A6</text>
<text x="221" y="86">DQ5</text>
<text x="221" y="88.5">DQ6</text>
<text x="209.3" y="91">A7</text>
<text x="209.3" y="93.6">A8</text>
<text x="221" y="91">DQ7</text>
<text x="164.3" y="101.2">+5V</text>
<text x="209.3" y="96.1">A9</text>
<text x="209.3" y="98.7">A10</text>
<text x="209.3" y="101.2">A11</text>
<text x="222.4" y="101.2">~{OE}</text>
<text x="209.3" y="103.7">A12</text>
<text x="209.3" y="106.3">A13</text>
<text x="222.2" y="103.7">~{WE}</text>
<text x="31.8" y="111.9">J2</text>
<text x="167.9" y="110.1">R1</text>
<text x="167.9" y="112.4">10K</text>
<text x="209.3" y="108.8">A14</text>
<text x="218" y="108.2" transform="rotate(-90 218 108.2)">VSS</text>
<text x="222.4" y="108.8">~{CE}</text>
<text x="29.8" y="114.4">LOWER</text>
<text x="153.1" y="119">JP3</text>
<text x="176.8" y="116.4">R3</text>
<text x="176.8" y="118.7">10K</text>
<text x="184.4" y="116.4">R2</text>
<text x="184.4" y="118.7">10K</text>
<text x="192" y="116.4">R4</text>
<text x="192" y="118.7">10K</text>
<text x="151.8" y="121.5">WR_EN</text>
<text x="83.3" y="131.7">JP1</text>
<text x="81.4" y="134.2">ALLMEM</text>
<text x="36.1" y="158.3">+5V</text>
<text x="56.4" y="158.3">+5V</text>
<text x="40.1" y="167">74HCT00</text>
<text x="40.1" y="164.4">U3E</text>
<text x="59.4" y="166.2">74HCT00</text>
<text x="60" y="163.9">U4E</text>
<text x="67.8" y="167.2">+5V</text>
<text x="39" y="172.5" transform="rotate(-90 39 172.5)">VCC</text>
<text x="59.3" y="172.5" transform="rotate(-90 59.3 172.5)">VCC</text>
<text x="75.7" y="171">74HCT00</text>
<text x="78" y="169.8">U4C</text>
<text x="95.8" y="171">+5V</text>
<text x="100.3" y="177.4">C1</text>
<text x="100.3" y="179.9">0.1uF</text>
<text x="39" y="181.9" transform="rotate(-90 39 181.9)">GND</text>
<text x="59.3" y="181.9" transform="rotate(-90 59.3 181.9)">GND</text>
</g>
<g font-size="1.8" fill="#0000c2">
<text x="98.8" y="32.1">~{CS}</text>
<text x="102.5" y="32.1">=</text>
<text x="105.2" y="32.1">(~{MEMW}</text>
<text x="112.8" y="32.1">OR ~{MEMR})</text>
<text x="123.9" y="32.1">AND ~{SEL0}AND A15</text>
<text x="76.2" y="121.3">WIRES MUST BE</text>
<text x="77.1" y="123.3">ADDED BELOW</text>
<text x="77.6" y="125.3">BREADBOARD</text>
<text x="107.6" y="136">Jumper</text>
<text x="115.6" y="136">A12,</text>
<text x="120.9" y="136">A13,</text>
<text x="126.2" y="136">A14</text>
<text x="130.9" y="136">to</text>
<text x="133.9" y="136">the</text>
<text x="138.1" y="136">main</text>
<text x="143.8" y="136">board.</text>
<text x="107.6" y="140.1">SEL0</text>
<text x="113.4" y="140.1">goes</text>
<text x="119" y="140.1">to</text>
<text x="122" y="140.1">the</text>
<text x="126.2" y="140.1">IC</text>
<text x="129.2" y="140.1">A13</text>
<text x="133.9" y="140.1">on</text>
<text x="137.4" y="140.1">the</text>
<text x="141.5" y="140.1">main</text>
<text x="147.3" y="140.1">board,</text>
<text x="154.4" y="140.1">pins</text>
<text x="159.5" y="140.1">2,</text>
<text x="162.5" y="140.1">4,</text>
<text x="165.5" y="140.1">6,</text>
<text x="168.5" y="140.1">8,</text>
<text x="171.5" y="140.1">10</text>
<text x="175" y="140.1">or</text>
<text x="107.6" y="144.2">JP1</text>
<text x="107.6" y="146.3">JP1</text>
<text x="112.3" y="144.2">1-2:</text>
<text x="112.3" y="146.3">2-3:</text>
<text x="118" y="144.2">FRAM selected</text>
<text x="118" y="146.3">FRAM always</text>
<text x="131.5" y="146.3">selected</text>
<text x="133.2" y="144.2">when</text>
<text x="139.1" y="144.2">memory</text>
<text x="140.6" y="146.3">for</text>
<text x="144.5" y="146.3">all</text>
<text x="147.6" y="144.2">address</text>
<text x="148.1" y="146.3">memory</text>
<text x="156.2" y="144.2">&gt;=</text>
<text x="156.7" y="146.3">operations.</text>
<text x="160.5" y="144.2">1024</text>
<text x="166.5" y="144.2">(decimal).</text>
<text x="168.4" y="146.3">Onboard</text>
<text x="177.4" y="144.2">Onboard</text>
<text x="177.5" y="146.3">memories</text>
<text x="186.4" y="144.2">memories</text>
<text x="187.8" y="146.3">never</text>
<text x="194" y="146.3">selected.</text>
<text x="196.7" y="144.2">selected</text>
<text x="205.8" y="144.2">for</text>
<text x="209.7" y="144.2">&lt;</text>
<text x="212.4" y="144.2">1024.</text>
<text x="107.6" y="150.3">JP2</text>
<text x="107.6" y="152.4">JP2</text>
<text x="112.3" y="150.3">1-2:</text>
<text x="112.3" y="152.4">2-3:</text>
<text x="118" y="150.3">A10</text>
<text x="118" y="152.4">A10</text>
<text x="122.7" y="150.3">inverted</text>
<text x="122.7" y="152.4">not</text>
<text x="126.9" y="152.4">inverted</text>
<text x="131.4" y="150.3">(location</text>
<text x="141.1" y="150.3">1024</text>
<text x="147.1" y="150.3">is</text>
<text x="149.9" y="150.3">actually</text>
<text x="158.7" y="150.3">at</text>
<text x="161.7" y="150.3">0</text>
<text x="164.1" y="150.3">in</text>
<text x="167" y="150.3">FRAM)</text>
<text x="107.6" y="156.5">JP3:</text>
<text x="107.6" y="160.6">JP4:</text>
<text x="112.9" y="156.5">Jumper</text>
<text x="112.9" y="160.6">Map</text>
<text x="117.8" y="160.6">to</text>
<text x="120.8" y="160.6">either</text>
<text x="120.9" y="156.5">to</text>
<text x="123.9" y="156.5">enable</text>
<text x="127.4" y="160.6">high</text>
<text x="131.4" y="156.5">writes</text>
<text x="132.7" y="160.6">32K</text>
<text x="137.5" y="160.6">or</text>
<text x="138.1" y="156.5">to</text>
<text x="140.6" y="160.6">low</text>
<text x="141.1" y="156.5">FRAM</text>
<text x="144.9" y="160.6">32K.</text>
<text x="150.4" y="160.6">For</text>
<text x="154.6" y="160.6">high</text>
<text x="159.8" y="160.6">32K,</text>
<text x="165.3" y="160.6">be</text>
<text x="168.7" y="160.6">sure</text>
<text x="173.9" y="160.6">to</text>
<text x="177" y="160.6">jumper</text>
<text x="184.6" y="160.6">ALLMEM (JP1:</text>
<text x="199" y="160.6">2-3)</text>
</g>
</svg>
